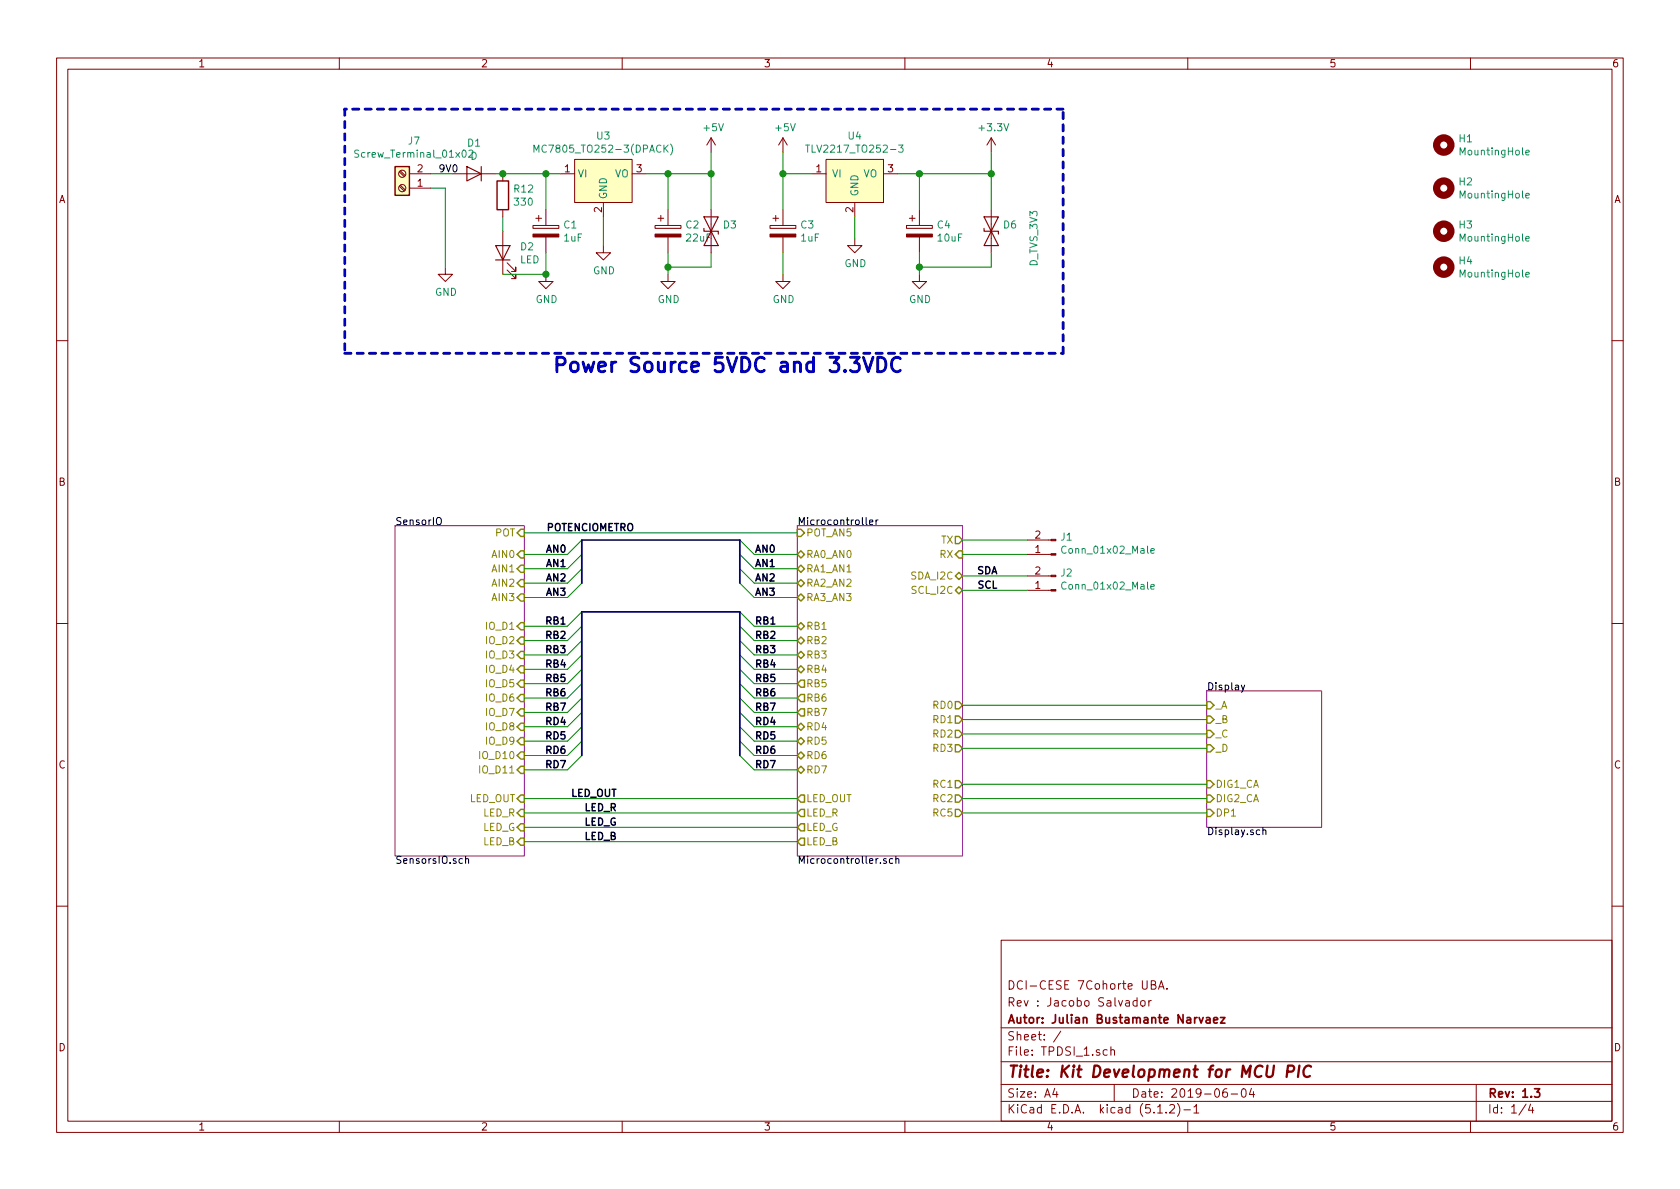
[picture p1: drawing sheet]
<svg xmlns="http://www.w3.org/2000/svg" width="297mm" height="210mm" viewBox="0 0 297 210" stroke-linecap="round" stroke-linejoin="round" font-family="sans-serif">
<g fill="none" stroke="#840000" stroke-width=".18">
<path d="M10 10.3h277v189.9h-277zM12 12.2h273v186.1h-273zM60 10.3v1.9M110 10.3v1.9M160 10.3v1.9M210 10.3v1.9M260 10.3v1.9M70.6 30.4l.9 .8M70.6 32.9l.9 .9M70.8 30.2l.9 .9M70.8 32.8l.9 .8M72.4 30.7h3.8"/>
<path d="M72.4 33.3h3.8M80 30.7h7.6M88.9 30.7v1.3M88.9 37.1v1.2M94.2 39.9h4.6v.5h-4.6zM94.7 38.6h1.1M95.2 38.1v1M96.5 37.1v2.8M99.1 30.7h2.5M101.6 28.2h10.2v7.6h-10.2zM106.7 35.8v2.5M111.8 30.7h2.5"/>
<path d="M115.8 39.9h4.6v.5h-4.6zM116.3 38.6h1M116.8 38.1v1M118.1 37.1v2.8M125.7 24.4v2.5M125.7 37.1v7.6M125.7 24.4l-.7 1.2M125.7 24.4l.8 1.2M136.1 39.9h4.6v.5h-4.6zM136.7 38.6h1M137.2 38.1v1M138.4 24.4v2.5"/>
<path d="M138.4 37.1v2.8M138.4 24.4l-.7 1.2M138.4 24.4l.8 1.2M143.5 30.7h2.5M146 28.2h10.2v7.6h-10.2zM151.1 35.8v2.5M156.2 30.7h2.5M160.3 39.9h4.5v.5h-4.5zM160.8 38.6h1M161.3 38.1v1M162.6 37.1v2.8M175.3 24.4v2.5"/>
<path d="M175.3 37.1v7.6M175.3 24.4l-.8 1.2M175.3 24.4l.7 1.2M78.7 47.2v1.3h1.3l-1.3 1.3-1.2-1.3h1.2M88.9 40.9v7.6M89.7 47.7l1.5 1.6v-.8v.8h-.8M89.7 46.5l1.5 1.5v-.8v.8h-.8M96.5 48.5v1.3h1.3l-1.3 1.2-1.3-1.2h1.3M96.5 41.9v2.8M106.7 43.4v1.3h1.2l-1.2 1.3-1.3-1.3h1.3M118.1 48.5v1.3h1.3l-1.3 1.2-1.3-1.2h1.3M118.1 41.9v2.8"/>
<path d="M138.4 48.5v1.3h1.3l-1.3 1.2-1.2-1.2h1.2M138.4 41.9v2.8M151.1 42.2v1.2h1.3l-1.3 1.3-1.2-1.3h1.2M162.6 48.5v1.3h1.2l-1.2 1.2-1.3-1.2h1.3M162.6 41.9v2.8M10 60.2h2M285 60.2h2M181.6 95.5h4.2M181.6 98h4.2M10 110.3h2M181.6 101.8h4.2M181.6 104.4h4.2"/>
<path d="M285 110.3h2M10 160.2h2M177 166.3h108v32h-108zM201 177l-.4-.1-.3 .3 .1 .6 .2 .1 .4-.1M201 176.4v1.5M201.8 177.1l.2-.2 .4 .2v.7l-.2 .1-.4-.1zM203.1 176.9v1M203.6 176.9l-.3 .1-.2 .2M203.6 174.1l.7-.1v-.3l-.1-.2-.6-.1v1.5h.5l.3-.3a.41 .41 0 0 0-.4-.5M204.8 174.9l.5-1.5 .5 1.5M205 174.5h.7M206.3 174.8v.1"/>
<path d="M285 160.2h2M60 198.3v1.9M110 198.3v1.9M160 198.3v1.9M177 194.8h108M177 191.8h108M177 187.8h108M177 181.8h108M186.5 192.5l-.4 1h1M186.8 193v1M187.6 182.3l-1.3 2M195.8 185.7l-.5-.1-.3 .3 .1 .6 .2 .1 .5-.1"/>
<path d="M196.4 185.7h.1a.37 .37 0 0 1 .6 .1v.8M196.4 185.1v1.5M197 191.8v3M204.7 196.8h.8M206.2 196.7v.1M206.8 195.5l.2-.2h.4l.2 .2 .1 .3-.1 .2-.8 .8h.9M208.2 195.1a1.71 1.71 0 0 1 0 2.3M209.3 196.3h1.2M210 198.3v1.9M211.1 195.8l.4-.5v1.5M211.1 196.8h.9M216.9 192.5a.62 .62 0 0 0-.7 .7l.1 .7 .2 .1 .5-.1v-.5l-.1-.2-.4-.1-.3 .3"/>
<path d="M217.7 193.5h1.1M219.6 192.7l.4-.2a.94 .94 0 0 1 0 1.5 .82 .82 0 0 1-.4-1.3zM221.3 192.5l-.4 1h.9M221.6 193v1M260 198.3v1.9M261 191.8v6.5M269.8 195.2l-1.2 2M270.6 195.2l-.3 1.1h.9M271 195.8v1"/>
<circle cx="71.1" cy="30.7" r=".63"/>
<circle cx="71.1" cy="33.3" r=".63"/>
</g>
<path d="M212 179.9l.4 1 .3-1M215.8 179.9h.8l-.8 1h.8M213.3 180h.6v.9M213.9 180.3l-.5 .1a.29 .29 0 0 0-.2 .2 .29 .29 0 0 0 .2 .3l.5-.1M214.6 180.4l.7-.1-.1-.3-.4-.1-.2 .2 .1 .7h.5M271.3 192.5h.9l-.5 .6 .5 .1v.7l-.2 .1-.7-.1" fill="none" stroke="#840000" stroke-width=".3"/>
<path d="M227.6 189.5h.8a.58 .58 0 0 0 .4-.5 .58 .58 0 0 0-.3-.6h-.8l-.2 2M229.7 188.4l-.2 2M231.8 188.6a.87 .87 0 0 0-1 0 .87 .87 0 0 0-.3 1 .69 .69 0 0 0 .3 .8 .69 .69 0 0 0 .8-.1" fill="none" stroke="#840000" stroke-width=".41"/>
<g fill="#840000" stroke="#840000" stroke-width=".18">
<path d="M94.2 41.4h4.6v.5h-4.6z"/>
<path d="M115.8 41.4h4.6v.5h-4.6z"/>
<path d="M136.1 41.4h4.6v.5h-4.6z"/>
<path d="M160.3 41.4h4.5v.5h-4.5z"/>
<path d="M185.8 95.4h.9v.2h-.9z"/>
<path d="M185.8 97.9h.9v.3h-.9z"/>
<path d="M185.8 101.7h.9v.3h-.9z"/>
<path d="M185.8 104.3h.9v.2h-.9z"/>
</g>
<g fill="#ffffc2" stroke="#ffffc2" stroke-width=".18">
<path d="M146 28.2h10.2v7.6h-10.2z"/>
<path d="M101.6 28.2h10.2v7.6h-10.2z"/>
<path d="M69.8 29.5h2.6v5h-2.6z"/>
</g>
<g fill="none" stroke="#008484" stroke-width=".18">
<path d="M63.4 26.6l-.5-.1-.1 .2v.4l.6 .2v.3l-.2 .2h-.5M94.4 26.9v-1.3l.4 1 .5-1v1.3M117.6 26.2l.5 .7M118.1 25.6l-.7 .8M118.5 25.5a1.4 1.4 0 0 1 0 1.9M142.4 25.6h.8M142.8 25.6v1.3M158.9 25.6h.8l-.4 .5 .3 .2v.6h-.5l-.2-.1M269.8 27l.6-.1-.1-.3h-.3l-.2 .1v.7h.5M269.8 34.6l.6-.1-.1-.3h-.3l-.2 .2v.6h.5M269.8 42.2l.6-.1-.1-.2-.3-.1-.2 .2v.6h.5M269.8 48.6l.6-.1-.1-.3h-.3l-.2 .1v.6h.5"/>
<path d="M203.5 97.4l.6-.1-.1-.3h-.3l-.2 .2 .1 .6h.4M203.5 103.8l.6-.1-.1-.3-.3-.1-.2 .2 .1 .6h.4"/>
</g>
<g fill="none" stroke="#008400" stroke-width=".18">
<path d="M76.2 30.7h3.8M76.2 33.3h2.5v13.9M87.6 30.7h11.5M88.9 38.3v2.6M96.5 30.7v6.4M106.7 38.3v5.1M114.3 30.7h11.4M118.1 30.7v6.4M125.7 26.9v10.2M138.4 26.9v10.2M138.4 30.7h5.1M151.1 38.3v3.9"/>
<path d="M158.7 30.7h16.6M162.6 30.7v6.4M175.3 26.9v10.2M96.5 44.7v3.8h-7.6M118.1 44.7v3.8M125.7 44.7v2.5h-7.6M138.4 44.7v3.8M162.6 44.7v3.8M175.3 44.7v2.5h-12.7M92.7 94.2h48.3M102.9 95.5l-2.6 2.5h-7.6M102.9 98l-2.6 2.6h-7.6"/>
<path d="M130.8 95.5l2.5 2.5h7.7M130.8 98l2.5 2.6h7.7M170.2 98h11.4M170.2 95.5h11.4M102.9 108.2l-2.6 2.5h-7.6M102.9 110.7l-2.6 2.6h-7.6M102.9 113.3l-2.6 2.5h-7.6M102.9 115.8l-2.6 2.6h-7.6M102.9 118.4l-2.6 2.5h-7.6M102.9 100.6l-2.6 2.5h-7.6M102.9 103.1l-2.6 2.6h-7.6M130.8 108.2l2.5 2.5h7.7"/>
<path d="M130.8 110.7l2.5 2.6h7.7M130.8 113.3l2.5 2.5h7.7M130.8 115.8l2.5 2.6h7.7M130.8 118.4l2.5 2.5h7.7M130.8 100.6l2.5 2.5h7.7M130.8 103.1l2.5 2.6h7.7M170.2 104.4h11.4M170.2 101.8h11.4M102.9 120.9l-2.6 2.5h-7.6M102.9 123.4l-2.6 2.6h-7.6M102.9 126l-2.6 2.5h-7.6M102.9 128.5l-2.6 2.6h-7.6"/>
<path d="M102.9 131.1l-2.6 2.5h-7.6M102.9 133.6l-2.6 2.5h-7.6M130.8 120.9l2.5 2.5h7.7M130.8 123.4l2.5 2.6h7.7M130.8 126l2.5 2.5h7.7M130.8 128.5l2.5 2.6h7.7M130.8 131.1l2.5 2.5h7.7M130.8 133.6l2.5 2.5h7.7M170.2 124.7h43.2M170.2 127.2h43.2M170.2 129.8h43.2M170.2 132.3h43.2"/>
<path d="M170.2 138.7h43.2M92.7 143.8h48.3M92.7 141.2h48.3M92.7 146.3h48.3M92.7 148.8h48.3M170.2 143.8h43.2M170.2 141.2h43.2"/>
</g>
<path d="M82.5 29.5l2.6 1.2-2.6 1.3zM85.1 29.5v2.5M124.5 38.3h2.5l-1.3 2.6zM174 38.3h2.5l-1.2 2.6zM87.6 43.4h2.6l-1.3 2.6zM87.6 46h2.6M124.5 40.4v.5h2.5v.5M125.7 40.9l1.3 2.5h-2.5zM174 40.4v.5h2.5v.5M175.3 40.9l1.2 2.5h-2.5z" fill="none" stroke="#840000" stroke-width=".2"/>
<g fill="#008400" stroke="#008400" stroke-width=".25">
<circle cx="118.1" cy="30.7" r=".51"/>
<circle cx="125.7" cy="30.7" r=".51"/>
<circle cx="118.1" cy="47.2" r=".51"/>
<circle cx="162.6" cy="30.7" r=".51"/>
<circle cx="162.6" cy="47.2" r=".51"/>
<circle cx="96.5" cy="30.7" r=".51"/>
<circle cx="88.9" cy="30.7" r=".51"/>
<circle cx="96.5" cy="48.5" r=".51"/>
<circle cx="175.3" cy="30.7" r=".51"/>
<circle cx="138.4" cy="30.7" r=".51"/>
</g>
<path d="M69.8 29.5h2.6v5h-2.6zM87.9 32h2v5.1h-2z" fill="none" stroke="#840000" stroke-width=".25"/>
<path d="M61 19.3v43.2M188 19.3h-127M61 62.5h127M188 62.5v-43.2" fill="none" stroke="#0000c2" stroke-width=".51" stroke-dasharray="1.1 1.1"/>
<path d="M98.5 64.5h.9a.68 .68 0 0 0 .5-.7 .68 .68 0 0 0-.5-.6h-.9v2.5M101 64.3a.69 .69 0 0 1 .7-.3 .69 .69 0 0 1 .5 .5v.7a.7 .7 0 0 1-.6 .6 .7 .7 0 0 1-.7-.6v-.7zM103.1 64l.5 1.7 .4-1.2 .5 1.2 .5-1.7" fill="none" stroke="#0000c2" stroke-width=".51"/>
<path d="M69.8 93h22.9v58.4h-22.9zM141 93h29.2v58.4h-29.2zM213.4 122.2h20.3v24.1h-20.3z" fill="none" stroke="#840084" stroke-width=".18"/>
<g fill="none" stroke="#000" stroke-width=".18">
<path d="M77.2 91.7l.3-.2a.47 .47 0 0 1 .5 .4v.7l-.3 .2-.4-.1a1 1 0 0 1-.1-1zM153.1 91.5v1.1l.2 .2M153.7 92.3l.6-.1v-.2l-.4-.1-.2 .2 .1 .6h.5M154.9 91.9v.9M155.2 91.9l-.3 .3M219.5 121.2l.3 .8M220.1 121.2l-.4 1.1-.2 .1M82.3 152l.2-.2 .3 .1 .1 .8M82.3 151.4v1.3M156.7 151.9l-.3-.1-.2 .2 .1 .2 .4 .1v.3h-.5M157.8 151.9l-.3-.1-.2 .3 .1 .5h.4M158.4 152l.2-.2 .3 .1v.8"/>
<path d="M158.4 151.4v1.3M223.3 146.9l.2-.1h.3v.8M223.3 146.3v1.3"/>
</g>
<g fill="none" stroke="#848400" stroke-width=".25">
<path d="M92.1 97.4h.6v1.3h-.6l-.7-.7zM92.1 99.9h.6v1.3h-.6l-.7-.6zM92.1 93.6h.6v1.3h-.6l-.7-.7zM141 98l.6-.6 .6 .6-.6 .7zM141 93.6h.6l.6 .6-.6 .7h-.6zM141.6 99.9l.6 .7-.6 .6-.6-.6zM168.9 94.9h.6l.7 .6-.7 .6h-.6zM169.5 97.4h.7v1.3h-.7l-.6-.7zM91.4 103.1l.7-.6h.6v1.3h-.6zM91.4 115.8l.7-.6h.6v1.3h-.6zM92.1 105h.6v1.3h-.6l-.7-.6zM92.1 110.1h.6v1.3h-.6l-.7-.7z"/>
<path d="M92.1 112.6h.6v1.3h-.6l-.7-.6zM92.1 117.7h.6v1.3h-.6l-.7-.6zM141 105.7l.6-.7 .6 .7-.6 .6zM141 103.1l.6-.6 .6 .6-.6 .7zM141 118.4l.6-.7 .6 .7-.6 .6zM141 115.8l.6-.6 .6 .6-.6 .7zM141 113.3l.6-.7 .6 .7-.6 .6zM141.6 110.1l.6 .6-.6 .7-.6-.7zM168.9 104.4l.6-.6 .7 .6-.7 .6zM169.5 101.2l.7 .6-.7 .7-.6-.7zM91.4 126l.7-.7h.6v1.3h-.6zM92.1 127.9h.6v1.3h-.6l-.7-.7z"/>
<path d="M92.1 133h.6v1.2h-.6l-.7-.6zM92.1 120.3h.6v1.2h-.6l-.7-.6zM92.1 122.8h.6v1.3h-.6l-.7-.7zM92.1 130.4h.6v1.3h-.6l-.7-.6zM92.1 135.5h.6v1.3h-.6l-.7-.7zM141 131.1l.6-.7 .6 .7-.6 .6zM141 133.6l.6-.6 .6 .6-.6 .6zM141 136.1l.6-.6 .6 .6-.6 .7zM141.6 127.9l.6 .6-.6 .7-.6-.7zM141.6 125.3h.6v1.3h-.6l-.6-.6zM141.6 122.8h.6v1.3h-.6l-.6-.7zM141.6 120.3h.6v1.2h-.6l-.6-.6z"/>
<path d="M168.9 124.1h.6l.7 .6-.7 .6h-.6zM168.9 126.6h.6l.7 .6-.7 .7h-.6zM168.9 129.2h.6l.7 .6-.7 .6h-.6zM168.9 131.7h.6l.7 .6-.7 .7h-.6zM168.9 138h.6l.7 .7-.7 .6h-.6zM213.4 124.1h.6l.6 .6-.6 .6h-.6zM213.4 126.6h.6l.6 .6-.6 .7h-.6zM213.4 129.2h.6l.6 .6-.6 .6h-.6zM213.4 131.7h.6l.6 .6-.6 .7h-.6zM213.4 138h.6l.6 .7-.6 .6h-.6zM91.4 143.8l.7-.7h.6v1.3h-.6zM91.4 148.8l.7-.6h.6v1.3h-.6z"/>
<path d="M92.1 140.6h.6v1.3h-.6l-.7-.7zM92.1 145.7h.6v1.2h-.6l-.7-.6zM141.6 145.7h.6v1.2h-.6l-.6-.6zM141.6 143.1h.6v1.3h-.6l-.6-.6zM141.6 140.6h.6v1.3h-.6l-.6-.7zM141.6 148.2h.6v1.3h-.6l-.6-.7zM168.9 140.6h.6l.7 .6-.7 .7h-.6zM168.9 143.1h.6l.7 .7-.7 .6h-.6zM213.4 140.6h.6l.6 .6-.6 .7h-.6zM213.4 143.1h.6l.6 .7-.6 .6h-.6z"/>
</g>
<path d="M102.9 103.1v-7.6h27.9v7.6M102.9 133.6v-25.4h27.9v25.4" fill="none" stroke="#000084" stroke-width=".3"/>
<g fill="none" stroke="#840000" stroke-width="1.3">
<circle cx="255.3" cy="25.6" r="1.27"/>
<circle cx="255.3" cy="33.3" r="1.27"/>
<circle cx="255.3" cy="40.9" r="1.27"/>
<circle cx="255.3" cy="47.2" r="1.27"/>
</g>
<text font-size="3.5" fill="#0000c2" x="105.4" y="65.9">Power Source 5VDC and 3.3VDC</text>
<text font-size="2.8" fill="#840000" x="178" y="190.5">Title: Kit Development for MCU PIC</text>
<g font-size="2.1" fill="#840000">
<text x="178" y="178">Rev : Jacobo Salvador</text>
<text x="178" y="175">DCI-CESE 7Cohorte UBA.</text>
<text x="178" y="184">Sheet: /</text>
<text x="178" y="181">Autor: Julian Bustamante Narvaez</text>
<text x="178" y="186.7">File: TPDSI_1.sch</text>
<text x="178" y="196.9">KiCad E.D.A. kicad (5.1.2)-1</text>
<text x="178" y="194.1">Size: A4</text>
<text x="200" y="194.1">Date: 2019-06-04</text>
<text x="263" y="194.1">Rev: 1.3</text>
<text x="263" y="196.9">Id: 1/4</text>
</g>
<g font-size="1.8" fill="#840000">
<text x="35" y="11.9">1</text>
<text x="85" y="11.9">2</text>
<text x="135" y="11.9">3</text>
<text x="185" y="11.9">4</text>
<text x="235" y="11.9">5</text>
<text x="285" y="11.9">6</text>
<text x="10.4" y="35.9">A</text>
<text x="73.8" y="33">1</text>
<text x="73.8" y="30.5">2</text>
<text x="99.8" y="30.5">1</text>
<text x="112.5" y="30.5">3</text>
<text x="144.3" y="30.5">1</text>
<text x="157" y="30.5">3</text>
<text x="285.4" y="35.9">A</text>
<text x="106.4" y="37.6" transform="rotate(-90 106.4 37.6)">2</text>
<text x="150.9" y="37.6" transform="rotate(-90 150.9 37.6)">2</text>
<text x="10.4" y="85.9">B</text>
<text x="285.4" y="85.9">B</text>
<text x="183" y="95.2">2</text>
<text x="183" y="97.8">1</text>
<text x="183" y="101.6">2</text>
<text x="183" y="104.1">1</text>
<text x="10.4" y="135.9">C</text>
<text x="285.4" y="135.9">C</text>
<text x="10.4" y="185.9">D</text>
<text x="285.4" y="185.9">D</text>
<text x="35" y="199.9">1</text>
<text x="85" y="199.9">2</text>
<text x="135" y="199.9">3</text>
<text x="185" y="199.9">4</text>
<text x="235" y="199.9">5</text>
<text x="285" y="199.9">6</text>
</g>
<g font-size="1.8" fill="#008484">
<text x="124.5" y="23.2">+5V</text>
<text x="137.2" y="23.2">+5V</text>
<text x="173.3" y="23.2">+3.3V</text>
<text x="63.4" y="27.9">Screw_Terminal_01x02 D</text>
<text x="72.2" y="25.6">J7</text>
<text x="82.7" y="25.9">D1</text>
<text x="95.6" y="27">MC7805_TO252-3(DPACK)</text>
<text x="105.6" y="24.7">U3</text>
<text x="143.5" y="27">TLV2217_TO252-3</text>
<text x="150" y="24.7">U4</text>
<text x="258" y="25.2">H1</text>
<text x="258.4" y="27.5">MountingHole</text>
<text x="91" y="34.1">R12</text>
<text x="102.1" y="31.4">VI</text>
<text x="107.3" y="35.3" transform="rotate(-90 107.3 35.3)">GND</text>
<text x="108.7" y="31.4">VO</text>
<text x="147.1" y="31.4">VI</text>
<text x="151.8" y="34.8" transform="rotate(-90 151.8 34.8)">GND</text>
<text x="152.6" y="31.4">VO</text>
<text x="258" y="32.8">H2</text>
<text x="258.4" y="35.1">MountingHole</text>
<text x="91.1" y="36.4">330</text>
<text x="99.7" y="40.4">C1</text>
<text x="121.3" y="40.4">C2</text>
<text x="127.9" y="40.4">D3</text>
<text x="141.6" y="40.4">C3</text>
<text x="165.8" y="40.4">C4</text>
<text x="177.5" y="40.4">D6</text>
<text x="258" y="40.4">H3</text>
<text x="91.9" y="46.6">LED</text>
<text x="92.1" y="44.3">D2</text>
<text x="99.7" y="42.7">1uF</text>
<text x="121.4" y="42.7">22uF</text>
<text x="141.7" y="42.7">1uF</text>
<text x="149.3" y="47.2">GND</text>
<text x="165.9" y="42.7">10uF</text>
<text x="183.4" y="47" transform="rotate(-90 183.4 47)">D_TVS_3V3</text>
<text x="258" y="46.8">H4</text>
<text x="258.4" y="42.7">MountingHole</text>
<text x="76.9" y="52.3">GND</text>
<text x="94.7" y="53.6">GND</text>
<text x="104.9" y="48.5">GND</text>
<text x="116.3" y="53.6">GND</text>
<text x="136.6" y="53.6">GND</text>
<text x="160.7" y="53.6">GND</text>
<text x="258.4" y="49.1">MountingHole</text>
<text x="187.6" y="95.6">J1</text>
<text x="187.6" y="101.9">J2</text>
<text x="188.2" y="97.9">Conn_01x02_Male</text>
<text x="188.2" y="104.3">Conn_01x02_Male</text>
</g>
<g font-size="1.8">
<text x="77.5" y="30.5">9V0</text>
<text x="69.8" y="92.9">SensorIO</text>
<text x="96.5" y="93.9">POTENCIOMETRO</text>
<text x="141" y="92.9">Microcontroller</text>
<text x="96.8" y="100.3">AN1</text>
<text x="96.8" y="97.7">AN0</text>
<text x="133.3" y="100.3">AN1</text>
<text x="133.3" y="97.7">AN0</text>
<text x="172.8" y="101.5">SDA</text>
<text x="96.8" y="105.4">AN3</text>
<text x="96.8" y="102.8">AN2</text>
<text x="133.3" y="105.4">AN3</text>
<text x="133.3" y="102.8">AN2</text>
<text x="173" y="104.1">SCL</text>
<text x="96.8" y="110.4">RB1</text>
<text x="96.8" y="113">RB2</text>
<text x="133.3" y="110.4">RB1</text>
<text x="133.3" y="113">RB2</text>
<text x="96.8" y="115.5">RB3</text>
<text x="96.8" y="118.1">RB4</text>
<text x="133.3" y="115.5">RB3</text>
<text x="133.3" y="118.1">RB4</text>
<text x="96.8" y="120.6">RB5</text>
<text x="96.8" y="123.1">RB6</text>
<text x="96.8" y="125.7">RB7</text>
<text x="133.3" y="120.6">RB5</text>
<text x="133.3" y="123.1">RB6</text>
<text x="133.3" y="125.7">RB7</text>
<text x="213.4" y="122.1">Display</text>
<text x="96.8" y="128.2">RD4</text>
<text x="96.8" y="130.8">RD5</text>
<text x="133.3" y="128.2">RD4</text>
<text x="133.3" y="130.8">RD5</text>
<text x="96.8" y="133.3">RD6</text>
<text x="96.8" y="135.8">RD7</text>
<text x="133.3" y="133.3">RD6</text>
<text x="133.3" y="135.8">RD7</text>
<text x="101" y="140.9">LED_OUT</text>
<text x="103.4" y="143.5">LED_R</text>
<text x="103.3" y="146">LED_G</text>
<text x="103.4" y="148.5">LED_B</text>
<text x="213.4" y="147.7">Display.sch</text>
<text x="69.8" y="152.7">SensorsIO.sch</text>
<text x="141" y="152.7">Microcontroller.sch</text>
</g>
<g font-size="1.8" fill="#848400">
<text x="87.6" y="94.9">POT</text>
<text x="142.5" y="94.9">POT_AN5</text>
<text x="87.1" y="98.7">AIN0</text>
<text x="87.1" y="101.2">AIN1</text>
<text x="142.5" y="101.2">RA1_AN1</text>
<text x="142.5" y="98.7">RA0_AN0</text>
<text x="166.2" y="98.7">RX</text>
<text x="166.4" y="96.1">TX</text>
<text x="87.1" y="103.8">AIN2</text>
<text x="87.1" y="106.3">AIN3</text>
<text x="142.5" y="106.3">RA3_AN3</text>
<text x="142.5" y="103.8">RA2_AN2</text>
<text x="161.2" y="102.5">SDA_I2C</text>
<text x="161.4" y="105">SCL_I2C</text>
<text x="86.1" y="111.4">IO_D1</text>
<text x="86.1" y="113.9">IO_D2</text>
<text x="142.5" y="113.9">RB2</text>
<text x="142.5" y="111.4">RB1</text>
<text x="86.1" y="116.5">IO_D3</text>
<text x="86.1" y="119">IO_D4</text>
<text x="142.5" y="119">RB4</text>
<text x="142.5" y="116.5">RB3</text>
<text x="86.1" y="121.5">IO_D5</text>
<text x="86.1" y="124.1">IO_D6</text>
<text x="142.5" y="124.1">RB6</text>
<text x="142.5" y="121.5">RB5</text>
<text x="165.1" y="125.3">RD0</text>
<text x="214.9" y="125.3">_A</text>
<text x="86.1" y="126.6">IO_D7</text>
<text x="86.1" y="129.2">IO_D8</text>
<text x="86.1" y="131.7">IO_D9</text>
<text x="142.5" y="129.2">RD4</text>
<text x="142.5" y="131.7">RD5</text>
<text x="142.5" y="126.6">RB7</text>
<text x="165.1" y="127.9">RD1</text>
<text x="165.1" y="130.4">RD2</text>
<text x="214.9" y="127.9">_B</text>
<text x="214.9" y="130.4">_C</text>
<text x="85.1" y="134.2">IO_D10</text>
<text x="85.1" y="136.8">IO_D11</text>
<text x="142.5" y="134.2">RD6</text>
<text x="142.5" y="136.8">RD7</text>
<text x="165.1" y="133">RD3</text>
<text x="214.9" y="133">_D</text>
<text x="82.9" y="141.9">LED_OUT</text>
<text x="142.5" y="141.9">LED_OUT</text>
<text x="165.1" y="139.3">RC1</text>
<text x="165.1" y="141.9">RC2</text>
<text x="214.9" y="141.9">DIG2_CA</text>
<text x="214.9" y="139.3">DIG1_CA</text>
<text x="85.3" y="146.9">LED_G</text>
<text x="85.4" y="144.4">LED_R</text>
<text x="85.4" y="149.5">LED_B</text>
<text x="142.5" y="146.9">LED_G</text>
<text x="142.5" y="144.4">LED_R</text>
<text x="142.5" y="149.5">LED_B</text>
<text x="165.1" y="144.4">RC5</text>
<text x="214.9" y="144.4">DP1</text>
</g>
</svg>
